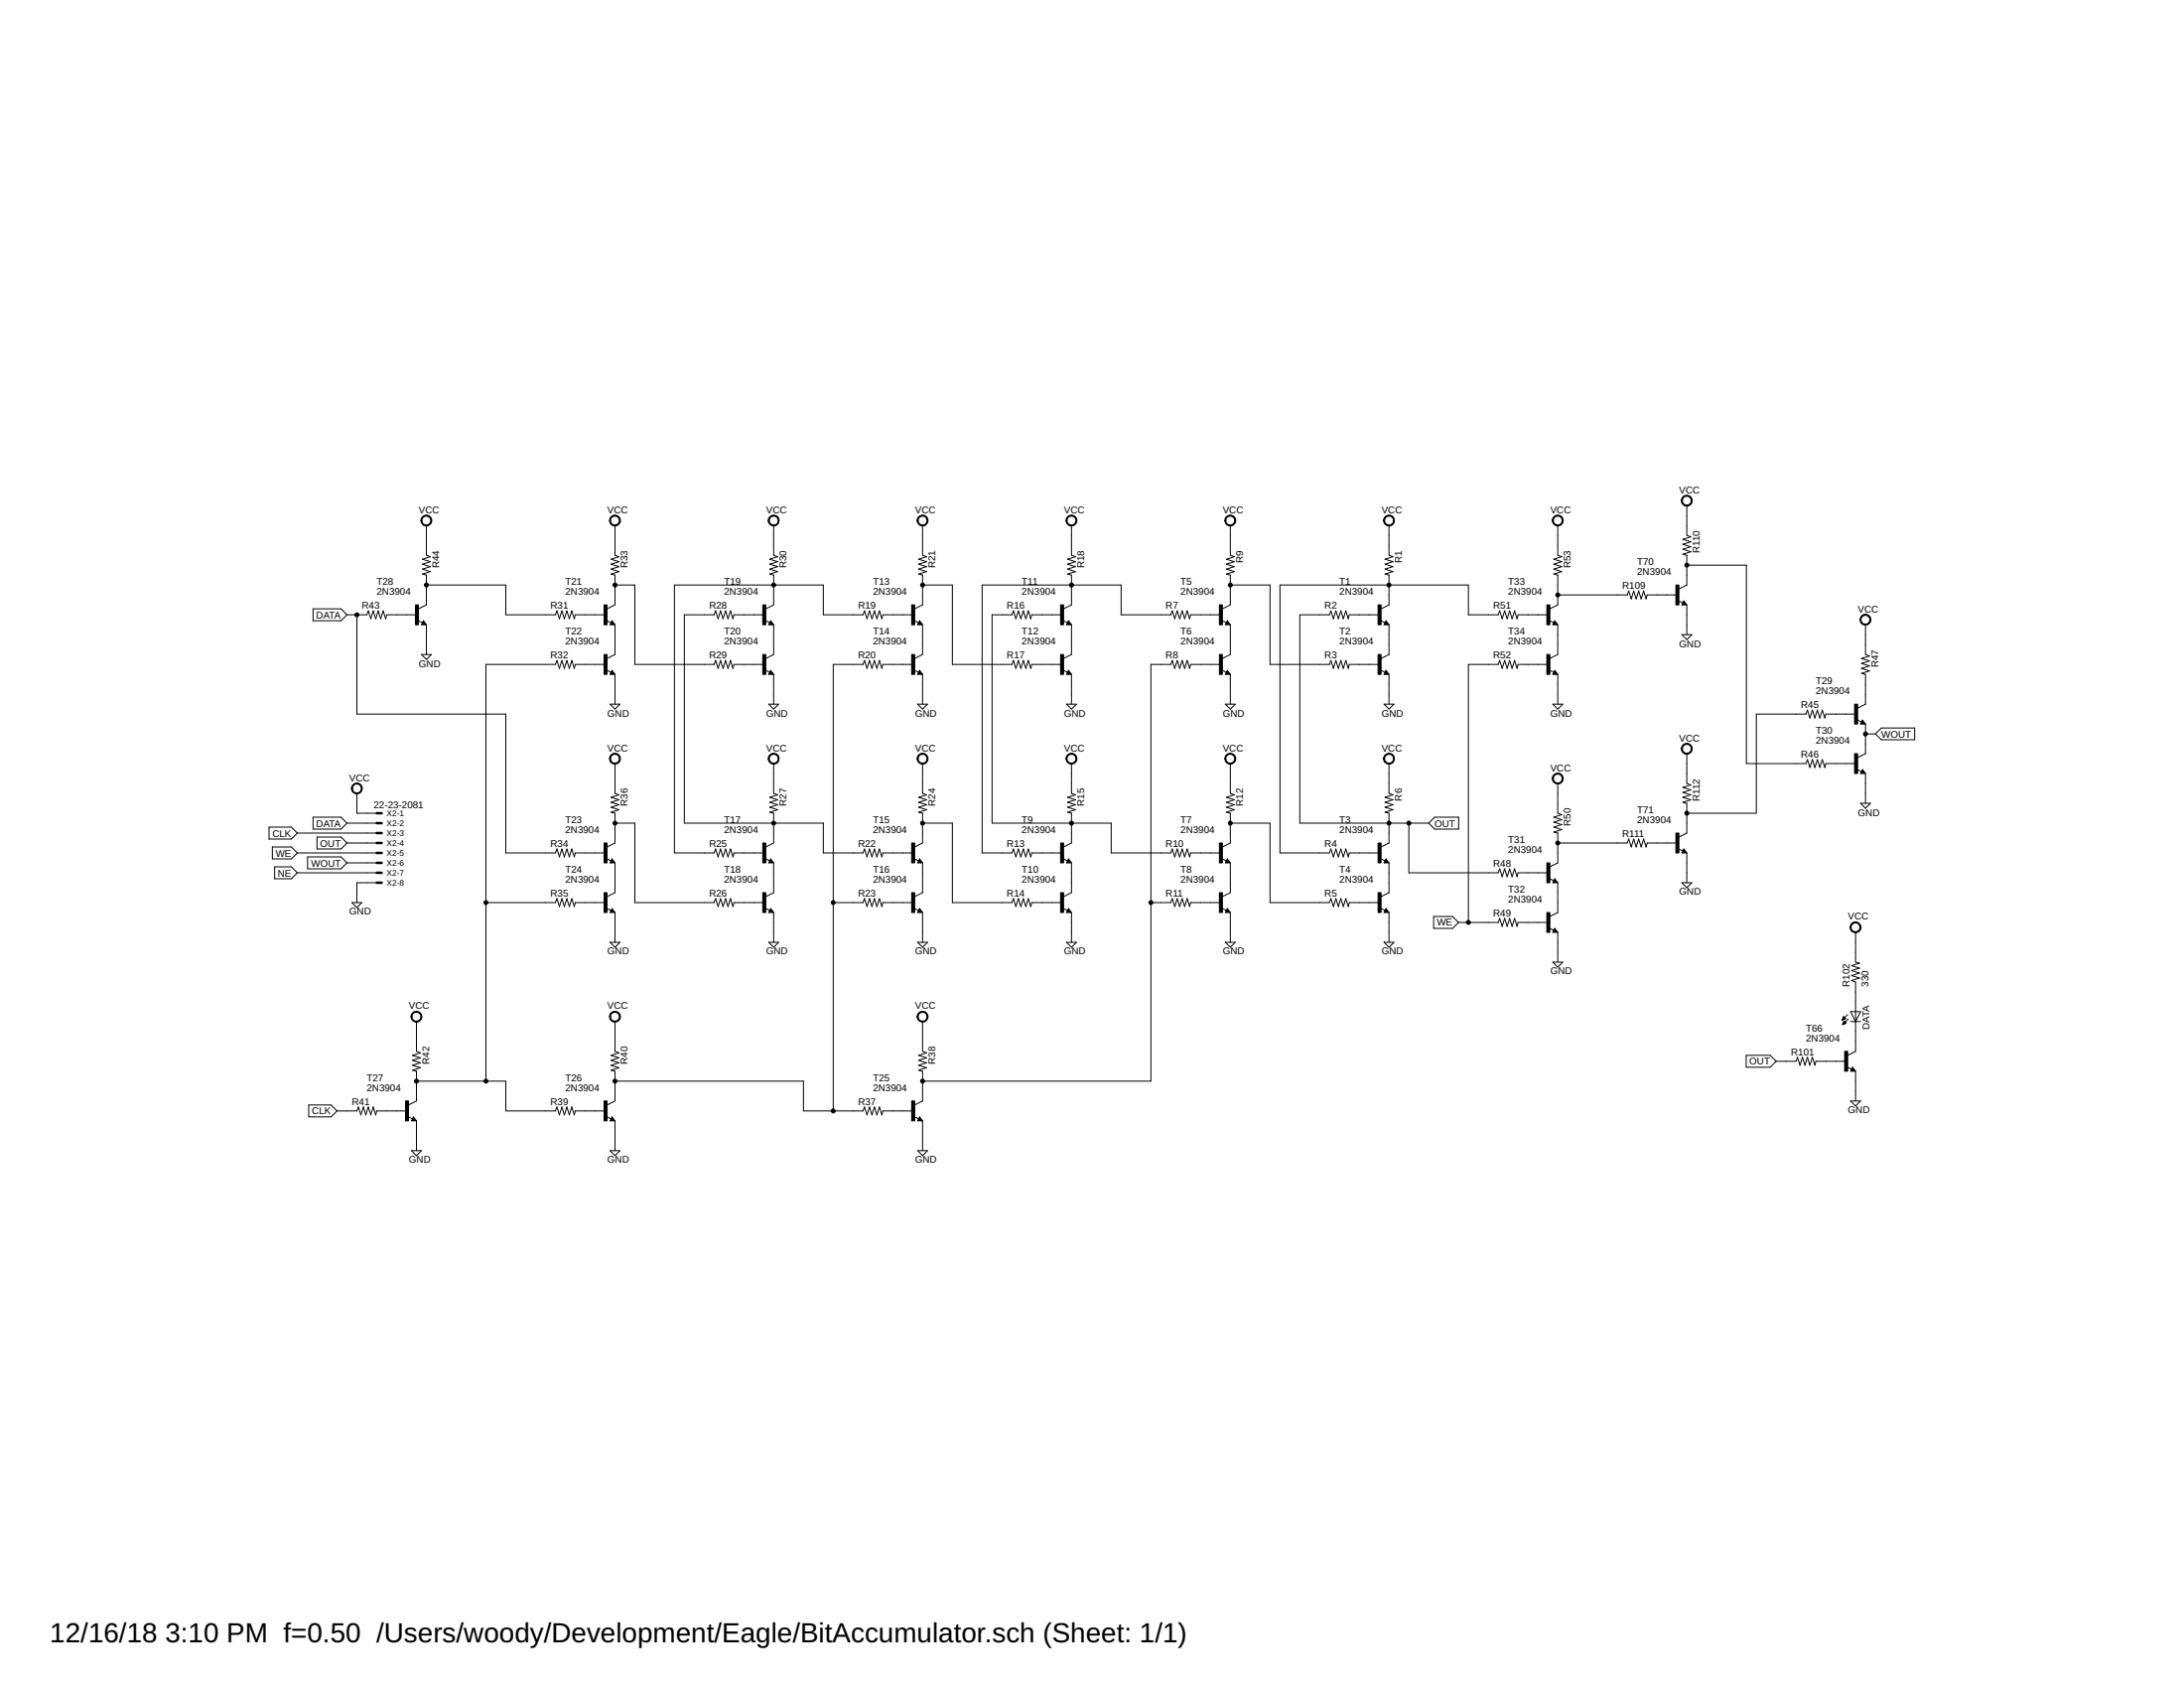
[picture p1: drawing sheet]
<svg xmlns="http://www.w3.org/2000/svg" width="279mm" height="216mm" viewBox="0 0 279 216" stroke-linecap="round" stroke-linejoin="round" font-family="sans-serif">
<g fill="none" stroke="#000" stroke-width=".13">
<path d="M40 77.9h3.6l.8 .7-.8 .8h-3.6zM44.4 78.6h2.5l.2-.5 .3 1 .4-1 .3 1 .3-1 .3 1 .3-1 .3 1 .2-.5h3.8M45.7 78.6v12.7h19v17.8h6.4l.1-.5 .4 1 .3-1 .3 1 .3-1 .3 1 .4-1 .3 1 .1-.5h3.8M53.4 79.4l.6 .3M54.2 79.4l.3 .5h-.6zM54.2 79.7v.1h-.2l.2-.3 .2 .3h-.4M54.5 74.8h10.2v3.8h6.4l.1-.5 .4 1 .3-1 .3 1 .3-1 .3 1 .4-1 .3 1 .1-.5h3.8M54.5 67.2v3.8l.6 .2-1.1 .3 1.1 .3-1.1 .4 1.1 .3-1.1 .3 1.1 .3-1.1 .3 .5 .2v3.8l-1 .5M54.5 79.9v3.8M77.6 79.4l.6 .3M78.3 79.4l.4 .5h-.7zM78.3 79.7l.1 .1h-.2l.1-.3 .2 .3h-.3"/>
<path d="M78.7 74.8h2.5v10.2h10.2l.1-.5 .4 1 .3-1 .3 1 .3-1 .3 1 .4-1 .3 1 .1-.5h3.8M78.7 67.2v3.8l.5 .2-1 .3 1 .3-1 .4 1 .3-1 .3 1 .3-1 .3 .5 .2v3.8l-1 .5M78.7 79.9v3.8l-1 .5M97.7 78.6h-3.8l-.1 .5-.3-1-.4 1-.3-1-.3 1-.3-1-.3 1-.4-1-.1 .5h-3.9v26.7h17.8v3.8h5.1l.2-.5 .3 1 .3-1 .3 1 .4-1 .3 1 .3-1 .3 1 .1-.5h3.9M97.9 79.4l.6 .3M98.6 79.4l.4 .5h-.7zM98.6 79.7l.1 .1h-.2l.1-.3 .2 .3h-.3M99 67.2v3.8l.5 .2-1 .3 1 .3-1 .4 1 .3-1 .3 1 .3-1 .3 .5 .2v3.8l-1 .5M99 79.9v3.8l-1 .5M116.8 78.6h-3.9l-.1 .5-.3-1-.3 1-.3-1-.4 1-.3-1-.3 1-.3-1-.2 .5h-5.1v-3.8h-19v34.3h5.1l.1-.5 .4 1 .3-1 .3 1 .3-1 .3 1 .4-1 .3 1 .1-.5h3.8M116.9 79.4l.6 .3M117.6 79.4l.4 .5h-.6z"/>
<path d="M117.6 79.7l.1 .1h-.2l.1-.3 .3 .3h-.4M118 74.8h3.8v10.2h7.7l.1-.5 .4 1 .3-1 .3 1 .3-1 .3 1 .4-1 .3 1 .1-.5h3.8M118 67.2v3.8l.5 .2-1 .3 1 .3-1 .4 1 .3-1 .3 1 .3-1 .3 .5 .2v3.8l-1 .5M118 79.9v3.8l-1 .5M135.8 78.6h-3.8l-.1 .5-.3-1-.4 1-.3-1-.3 1-.3-1-.3 1-.4-1-.1 .5h-2.6v26.7h15.3v3.8h7.6l.2-.5 .3 1 .3-1 .3 1 .3-1 .4 1 .3-1 .3 1 .1-.5h3.8M136 79.4l.6 .3M136.7 79.4l.4 .5h-.7zM136.7 79.7l.1 .1h-.2l.1-.3 .2 .3h-.3M137.1 67.2v3.8l.5 .2-1 .3 1 .3-1 .4 1 .3-1 .3 1 .3-1 .3 .5 .2v3.8l-1 .5M137.1 79.9v3.8l-1 .5M156.1 78.6h-3.8l-.1 .5-.3-1-.3 1-.4-1-.3 1-.3-1-.3 1-.3-1-.2 .5h-6.4v-3.8h-17.8v34.3h3.9l.1-.5 .4 1 .3-1 .3 1 .3-1 .3 1 .4-1 .3 1 .1-.5h3.8M156.3 79.4l.6 .3"/>
<path d="M157 79.4l.4 .5h-.6zM157 79.7l.1 .1h-.2l.1-.3 .3 .3h-.4M157.4 74.8h5.1v10.2h7.6l.2-.5 .3 1 .3-1 .3 1 .3-1 .4 1 .3-1 .3 1 .1-.5h3.8M157.4 67.2v3.8l.5 .2-1 .3 1 .3-1 .4 1 .3-1 .3 1 .3-1 .3 .5 .2v3.8l-1 .5M157.4 79.9v3.8l-1 .5M176.4 78.6h-3.8l-.1 .5-.3-1-.3 1-.4-1-.3 1-.3-1-.3 1-.3-1-.2 .5h-3.8v26.7h16.5M176.6 79.4l.6 .3M177.3 79.4l.4 .5h-.6zM177.3 79.7l.1 .1h-.2l.1-.3 .3 .3h-.4M177.7 67.2v3.8l.5 .2-1 .3 1 .3-1 .4 1 .3-1 .3 1 .3-1 .3 .5 .2v3.8l-1 .5M177.7 79.9v3.8l-1 .5M198 78.6h-3.8l-.1 .5-.3-1-.4 1-.3-1-.3 1-.3-1-.3 1-.3-1-.2 .5h-3.8v-3.8h-24.2v34.3h6.4l.2-.5 .3 1 .3-1 .3 1 .3-1 .4 1 .3-1 .3 1 .1-.5h3.8"/>
<path d="M198.2 79.4l.6 .3M198.9 79.4l.4 .5h-.7zM198.9 79.7l.1 .1h-.2l.1-.3 .3 .3h-.4M199.3 67.2v3.8l.5 .2-1 .3 1 .3-1 .4 1 .3-1 .3 1 .3-1 .3 .5 .2v3.8l-1 .5M199.3 79.9v3.8l-1 .5M199.3 76.1h8.9l.2-.5 .3 1 .3-1 .3 1 .3-1 .4 1 .3-1 .3 1 .1-.5h3.8M214.7 76.8l.6 .3M215.4 76.9l.4 .5h-.6zM215.4 77.1l.1 .1h-.2l.1-.2 .3 .3h-.4M215.8 72.3h7.6v25.4h7.6l.2-.5 .3 1 .4-1 .3 1 .3-1 .3 1 .3-1 .3 1 .2-.5h3.8M215.8 64.7v3.8l.5 .2-1 .3 1 .3-1 .3 1 .3-1 .4 1 .3-1 .3 .5 .1v3.8l-1 .5M215.8 77.4v3.8"/>
<path d="M238.7 79.9v3.8l.5 .2-1.1 .3 1.1 .3-1.1 .4 1.1 .3-1.1 .3 1.1 .3-1.1 .3 .6 .2v3.8l-1.1 .5M53.9 83.7h1.3l-.7 .6zM77.4 85h-3.8l-.1 .5-.3-1-.4 1-.3-1-.3 1-.3-1-.3 1-.4-1-.1 .5h-8.9v53.3M77.6 85.7l.6 .3M78 90.1h1.3l-.6 .6zM78.3 85.7l.4 .6h-.7zM78.3 86l.1 .1h-.2l.1-.2 .2 .3h-.3M78.7 86.3v3.8M78.7 97.7v3.8l.5 .2-1 .3 1 .3-1 .3 1 .3-1 .4 1 .3-1 .3 .5 .1v3.8l-1 .5M97.9 85.7l.6 .3M98.3 90.1h1.3l-.6 .6zM98.6 85.7l.4 .6h-.7z"/>
<path d="M98.6 86l.1 .1h-.2l.1-.2 .2 .3h-.3M99 97.7v3.8l.5 .2-1 .3 1 .3-1 .3 1 .3-1 .4 1 .3-1 .3 .5 .1v3.8l-1 .5M99 86.3v3.8M116.8 85h-3.9l-.1 .5-.3-1-.3 1-.3-1-.4 1-.3-1-.3 1-.3-1-.2 .5h-3.8v57.1M116.9 85.7l.6 .3M117.4 90.1h1.3l-.7 .6zM117.6 85.7l.4 .6h-.6zM117.6 86l.1 .1h-.2l.1-.2 .3 .3h-.4M118 86.3v3.8M118 97.7v3.8l.5 .2-1 .3 1 .3-1 .3 1 .3-1 .4 1 .3-1 .3 .5 .1v3.8l-1 .5M136 85.7l.6 .3M136.4 90.1h1.3l-.6 .6z"/>
<path d="M136.7 85.7l.4 .6h-.7zM136.7 86l.1 .1h-.2l.1-.2 .2 .3h-.3M137.1 97.7v3.8l.5 .2-1 .3 1 .3-1 .3 1 .3-1 .4 1 .3-1 .3 .5 .1v3.8l-1 .5M137.1 86.3v3.8M156.1 85h-3.8l-.1 .5-.3-1-.3 1-.4-1-.3 1-.3-1-.3 1-.3-1-.2 .5h-2.6v53.3h-29.2M156.3 85.7l.6 .3M156.8 90.1h1.2l-.6 .6zM157 85.7l.4 .6h-.6zM157 86l.1 .1h-.2l.1-.2 .3 .3h-.4M157.4 86.3v3.8M157.4 97.7v3.8l.5 .2-1 .3 1 .3-1 .3 1 .3-1 .4 1 .3-1 .3 .5 .1v3.8l-1 .5M176.6 85.7l.6 .3"/>
<path d="M177.1 90.1h1.2l-.6 .6zM177.3 85.7l.4 .6h-.6zM177.3 86l.1 .1h-.2l.1-.2 .3 .3h-.4M177.7 86.3v3.8M177.7 97.7v3.8l.5 .2-1 .3 1 .3-1 .3 1 .3-1 .4 1 .3-1 .3 .5 .1v3.8l-1 .5M198 85h-3.8l-.1 .5-.3-1-.4 1-.3-1-.3 1-.3-1-.3 1-.3-1-.2 .5h-3.8v33M198.2 85.7l.6 .3M198.6 90.1h1.3l-.6 .6zM198.9 85.7l.4 .6h-.7zM198.9 86l.1 .1h-.2l.1-.2 .3 .3h-.4M199.3 86.3v3.8M215.2 81.2h1.2l-.6 .6z"/>
<path d="M215.8 96.4v3.8l.5 .2-1 .3 1 .3-1 .3 1 .4-1 .3 1 .3-1 .3 .5 .1v3.9l-1 .5M237.4 91.3h-3.8l-.2 .5-.3-1-.3 1-.3-1-.3 1-.3-1-.4 1-.3-1-.2 .5h-6.3v12.7h-8.9M237.5 92l.6 .4M237.5 98.4l.6 .3M238.3 92.1l.4 .5h-.7zM238.3 92.4v.1h-.2l.2-.3 .2 .3h-.4M238.3 98.4l.4 .5h-.7zM238.3 98.7v.1h-.2l.2-.2 .2 .3h-.4M238.7 92.6v3.8l-1.1 .5M238.7 98.9v3.8M238.7 93.9h1.2M240.7 93.1h4.2v1.5h-4.2l-.8-.7z"/>
<path d="M34.4 105.8h2.9l.7 .8-.7 .7h-2.9zM34.8 108.3h2.5l.7 .8-.7 .8h-2.5zM35.1 110.9h2.2l.7 .7-.7 .8h-2.2zM38 109.1h10.2M38 111.6h10.2M38 106.6h10.2M39.3 109.6h4.3l.8 .8-.8 .7h-4.3zM40 104.5h3.6l.8 .8-.8 .7h-3.6zM40.6 107.1h3l.8 .7-.8 .8h-3zM44.4 110.4h3.8M44.4 107.8h3.8M44.4 105.3h3.8"/>
<path d="M45 115.4h1.3l-.6 .7zM45.7 101.5v2.5h2.5M48.2 112.9h-2.5v2.5M62.2 115.4h8.9l.1-.5 .4 1.1 .3-1.1 .3 1.1 .3-1.1 .3 1.1 .4-1.1 .3 1.1 .1-.6h3.8M77.6 109.8l.6 .3M77.6 116.2l.6 .3M78.3 109.9l.4 .5h-.7zM78.3 110.1l.1 .1h-.2l.1-.2 .2 .3h-.3M78.3 116.2l.4 .5h-.7zM78.3 116.5l.1 .1h-.2l.1-.3 .2 .3h-.3M78.7 105.3h2.5v10.1h10.2l.1-.5 .4 1.1 .3-1.1 .3 1.1 .3-1.1 .3 1.1 .4-1.1 .3 1.1 .1-.6h3.8M78.7 110.4v3.8l-1 .5"/>
<path d="M78.7 116.7v3.8M97.9 109.8l.6 .3M97.9 116.2l.6 .3M98.6 109.9l.4 .5h-.7zM98.6 110.1l.1 .1h-.2l.1-.2 .2 .3h-.3M98.6 116.2l.4 .5h-.7zM98.6 116.5l.1 .1h-.2l.1-.3 .2 .3h-.3M99 110.4v3.8l-1 .5M99 116.7v3.8M106.6 115.4h3.8l.2-.5 .3 1.1 .3-1.1 .3 1.1 .4-1.1 .3 1.1 .3-1.1 .3 1.1 .1-.6h3.9M116.9 109.8l.6 .3M116.9 116.2l.6 .3"/>
<path d="M117.6 109.9l.4 .5h-.6zM117.6 110.1l.1 .1h-.2l.1-.2 .3 .3h-.4M117.6 116.2l.4 .5h-.6zM117.6 116.5l.1 .1h-.2l.1-.3 .3 .3h-.4M118 105.3h3.8v10.1h7.7l.1-.5 .4 1.1 .3-1.1 .3 1.1 .3-1.1 .3 1.1 .4-1.1 .3 1.1 .1-.6h3.8M118 110.4v3.8l-1 .5M118 116.7v3.8M136 109.8l.6 .3M136 116.2l.6 .3M136.7 109.9l.4 .5h-.7zM136.7 110.1l.1 .1h-.2l.1-.2 .2 .3h-.3M136.7 116.2l.4 .5h-.7z"/>
<path d="M136.7 116.5l.1 .1h-.2l.1-.3 .2 .3h-.3M137.1 110.4v3.8l-1 .5M137.1 116.7v3.8M147.2 115.4h2.6l.2-.5 .3 1.1 .3-1.1 .3 1.1 .3-1.1 .4 1.1 .3-1.1 .3 1.1 .1-.6h3.8M156.3 109.8l.6 .3M156.3 116.2l.6 .3M157 109.9l.4 .5h-.6zM157 110.1l.1 .1h-.2l.1-.2 .3 .3h-.4M157 116.2l.4 .5h-.6zM157 116.5l.1 .1h-.2l.1-.3 .3 .3h-.4M157.4 105.3h5.1v10.1h7.6l.2-.5 .3 1.1 .3-1.1 .3 1.1 .3-1.1 .4 1.1 .3-1.1 .3 1.1 .1-.6h3.8M157.4 110.4v3.8l-1 .5"/>
<path d="M157.4 116.7v3.8M176.6 109.8l.6 .3M176.6 116.2l.6 .3M177.3 109.9l.4 .5h-.6zM177.3 110.1l.1 .1h-.2l.1-.2 .3 .3h-.4M177.3 116.2l.4 .5h-.6zM177.3 116.5l.1 .1h-.2l.1-.3 .3 .3h-.4M177.7 110.4v3.8l-1 .5M177.7 116.7v3.8M180.2 105.3v6.3h11.5l.2-.5 .3 1 .3-1 .3 1 .3-1 .3 1 .4-1 .3 1 .1-.5h3.8M183.4 117.2h2.4l.8 .8-.8 .7h-2.4zM183.5 104.5h3.1v1.5h-3.1l-.7-.7z"/>
<path d="M186.6 118h5.1l.2-.5 .3 1 .3-1 .3 1 .3-1 .3 1 .4-1 .3 1 .1-.5h3.8M198.2 112.4l.6 .2M198.2 118.7l.6 .3M198.9 112.4l.4 .5h-.7zM198.9 112.6l.1 .2h-.2l.1-.3 .3 .3h-.4M198.9 118.7l.4 .6h-.7zM198.9 119l.1 .1h-.2l.1-.2 .3 .3h-.4M199.3 100.2v3.8l.5 .2-1 .3 1 .3-1 .4 1 .3-1 .3 1 .3-1 .3 .5 .2v3.8l-1 .5M199.3 112.9v3.8l-1 .5M199.3 119.3v3.8M199.3 107.8h8.9l.2-.5 .3 1 .3-1 .3 1 .3-1 .4 1 .3-1 .3 1 .1-.5h3.8M214.7 108.5l.6 .3"/>
<path d="M215.2 112.9h1.2l-.6 .6zM215.4 108.6l.4 .5h-.6zM215.4 108.8l.1 .2h-.2l.1-.3 .3 .3h-.4M215.8 109.1v3.8M237.4 119.3v3.8l.5 .1-1 .3 1 .3-1 .3 1 .4-1 .3 1 .3-1 .3 .5 .2v8.9l-1 .5M238 102.7h1.3l-.6 .7zM53.3 138.3h11.4v3.8h6.4l.1-.5 .4 1 .3-1 .3 1 .3-1 .3 1 .4-1 .3 1 .1-.5h3.8M53.3 130.7v3.8l.5 .2-1 .3 1 .3-1 .3 1 .3-1 .3 1 .4-1 .3 .5 .1v3.8l-1 .5M78 120.5h1.3l-.6 .7zM78.7 130.7v3.8l.5 .2-1 .3 1 .3-1 .3 1 .3-1 .3 1 .4-1 .3 .5 .1v3.8l-1 .5M78.7 138.3h24.1v3.8h7.6l.2-.5 .3 1 .3-1 .3 1 .4-1 .3 1 .3-1 .3 1 .1-.5h3.9M98.3 120.5h1.3l-.6 .7z"/>
<path d="M117.4 120.5h1.3l-.7 .7zM118 130.7v3.8l.5 .2-1 .3 1 .3-1 .3 1 .3-1 .3 1 .4-1 .3 .5 .1v3.8l-1 .5M136.4 120.5h1.3l-.6 .7zM156.8 120.5h1.2l-.6 .7zM177.1 120.5h1.2l-.6 .7zM198.6 123.1h1.3l-.6 .6zM223.4 135h3.1l.7 .7-.7 .8h-3.1zM227.2 135.7h2.6l.2-.5 .3 1 .3-1 .3 1 .3-1 .3 1 .4-1 .3 1 .1-.5h3.8M235.7 130.5h.1M235.7 130.4h.1M235.7 130.4h.2M235.7 130.3h.3"/>
<path d="M235.7 131h.1M235.8 130.3h.3M235.8 131h.1M235.8 130.2h.3M235.8 130.2h.2M235.8 131h.2M235.8 130.9h.3M235.8 130.9h.4M235.8 130.1h.1M235.8 130.8h.3M235.9 130.7h.2M235.9 130.7h.1"/>
<path d="M235.9 130.6h.1M235.9 130.6l.3 .3-.5 .1zM236.1 130.3l-.2-.3-.2 .5M236.1 130.3l-.4 .2M236.3 136.5l.6 .3M236.4 129.8l-.7 .7M236.4 130.3l-.7 .7M236.7 129.4h1.3l-.6 1.3zM236.7 130.7h1.3M237 136.5l.4 .5h-.7zM237 136.8l.1 .1h-.2l.1-.3 .3 .3h-.4M237.4 137v3.8"/>
<path d="M39.5 141.3h2.9l.7 .8-.7 .8h-2.9zM43.1 142.1h2.6l.1-.5 .4 1 .3-1 .3 1 .3-1 .3 1 .4-1 .3 1 .1-.5h3.8M52.2 142.8l.6 .3M52.6 147.2h1.3l-.6 .6zM52.9 142.9l.4 .5h-.7zM52.9 143.1l.1 .1h-.2l.1-.2 .2 .3h-.3M53.3 143.4v3.8M77.6 142.8l.6 .3M78 147.2h1.3l-.6 .6zM78.3 142.9l.4 .5h-.7zM78.3 143.1l.1 .1h-.2l.1-.2 .2 .3h-.3M78.7 143.4v3.8"/>
<path d="M116.9 142.8l.6 .3M117.4 147.2h1.3l-.7 .6zM117.6 142.9l.4 .5h-.6zM117.6 143.1l.1 .1h-.2l.1-.2 .3 .3h-.4M118 143.4v3.8M236.7 140.8h1.3l-.6 .7z"/>
</g>
<g fill="#000" stroke="#000" stroke-width=".13">
<path d="M53.1 77.4h.4v2.5h-.4zM77.3 77.4h.4v2.5h-.4zM97.6 77.4h.4v2.5h-.4zM116.6 77.4h.4v2.5h-.4zM135.7 77.4h.4v2.5h-.4zM156 77.4h.4v2.5h-.4zM176.3 77.4h.4v2.5h-.4zM197.9 77.4h.4v2.5h-.4zM214.4 74.8h.4v2.6h-.4zM77.3 83.7h.4v2.6h-.4zM97.6 83.7h.4v2.6h-.4zM116.6 83.7h.4v2.6h-.4z"/>
<path d="M135.7 83.7h.4v2.6h-.4zM156 83.7h.4v2.6h-.4zM176.3 83.7h.4v2.6h-.4zM197.9 83.7h.4v2.6h-.4zM237.3 90.1h.3v2.5h-.3zM237.3 96.4h.3v2.5h-.3zM77.3 107.8h.4v2.6h-.4zM77.3 114.2h.4v2.5h-.4zM97.6 107.8h.4v2.6h-.4zM97.6 114.2h.4v2.5h-.4zM116.6 107.8h.4v2.6h-.4zM116.6 114.2h.4v2.5h-.4z"/>
<path d="M135.7 107.8h.4v2.6h-.4zM135.7 114.2h.4v2.5h-.4zM156 107.8h.4v2.6h-.4zM156 114.2h.4v2.5h-.4zM176.3 107.8h.4v2.6h-.4zM176.3 114.2h.4v2.5h-.4zM197.9 110.4h.4v2.5h-.4zM197.9 116.7h.4v2.6h-.4zM214.4 106.6h.4v2.5h-.4zM236 134.5h.4v2.5h-.4zM51.9 140.8h.4v2.6h-.4zM77.3 140.8h.4v2.6h-.4z"/>
<path d="M116.6 140.8h.4v2.6h-.4z"/>
</g>
<g fill="#000" stroke="#000" stroke-width=".13">
<path d="M54 66.1a.7 .7 0 0 1 1.1 .1 .7 .7 0 0 1-.4 1.1 .7 .7 0 0 1-.9-.7h.2a.58 .58 0 0 1 .8-.5 .58 .58 0 0 1 .1 1 .58 .58 0 0 1-.9-.3v-.2h-.2z" fill-rule="evenodd"/>
<path d="M78.1 66.1a.7 .7 0 0 1 1.2 .1 .7 .7 0 0 1-.4 1 .7 .7 0 0 1-.9-.6h.1a.58 .58 0 0 1 .8-.5 .58 .58 0 0 1 .1 1 .58 .58 0 0 1-.9-.3v-.2h-.1z" fill-rule="evenodd"/>
<path d="M98.4 66.1a.7 .7 0 0 1 1.2 .1 .7 .7 0 0 1-.4 1.1 .7 .7 0 0 1-.9-.7h.1a.58 .58 0 0 1 .8-.6 .58 .58 0 0 1 .2 1 .58 .58 0 0 1-1-.2v-.2h-.1z" fill-rule="evenodd"/>
<path d="M117.5 66.1a.7 .7 0 0 1 1.1 .1 .7 .7 0 0 1-.4 1.1 .7 .7 0 0 1-.9-.7h.2a.57 .57 0 0 1 .7-.6 .57 .57 0 0 1 .2 1 .57 .57 0 0 1-.9-.2v-.2h-.2z" fill-rule="evenodd"/>
<path d="M136.5 66.1a.7 .7 0 0 1 1.2 .1 .7 .7 0 0 1-.4 1.1 .7 .7 0 0 1-.9-.7h.1a.58 .58 0 0 1 .8-.5 .58 .58 0 0 1 .1 1 .58 .58 0 0 1-.9-.3v-.2h-.1z" fill-rule="evenodd"/>
<path d="M156.8 66.1a.7 .7 0 0 1 1.2 .1 .7 .7 0 0 1-.4 1 .7 .7 0 0 1-.9-.6h.1a.58 .58 0 0 1 .9-.5 .58 .58 0 0 1 .1 1 .58 .58 0 0 1-1-.3v-.2h-.1z" fill-rule="evenodd"/>
<path d="M177.2 66.1a.7 .7 0 0 1 1.1 .1 .7 .7 0 0 1-.4 1.1 .7 .7 0 0 1-.9-.7h.1a.58 .58 0 0 1 .8-.6 .58 .58 0 0 1 .2 1 .58 .58 0 0 1-.9-.2l-.1-.2h-.1z" fill-rule="evenodd"/>
<path d="M198.8 66.1a.7 .7 0 0 1 1.1 .1 .7 .7 0 0 1-.4 1.1 .7 .7 0 0 1-.9-.7h.1a.57 .57 0 0 1 .8-.6 .57 .57 0 0 1 .2 1 .57 .57 0 0 1-.9-.2l-.1-.2h-.1z" fill-rule="evenodd"/>
<path d="M215.3 63.6a.7 .7 0 0 1 1.1 .1 .7 .7 0 0 1-.4 1 .7 .7 0 0 1-.9-.7h.1a.57 .57 0 0 1 .8-.5 .57 .57 0 0 1 .2 .9 .57 .57 0 0 1-.9-.2l-.1-.2h-.1z" fill-rule="evenodd"/>
<path d="M238.1 78.8a.7 .7 0 0 1 1.1 .1 .7 .7 0 0 1-.3 1 .7 .7 0 0 1-.9-.6h.1a.57 .57 0 0 1 .8-.5 .57 .57 0 0 1 .1 .9 .57 .57 0 0 1-.9-.2v-.2h-.1z" fill-rule="evenodd"/>
<path d="M78.1 96.6a.7 .7 0 0 1 1.2 0 .7 .7 0 0 1-.4 1.1 .7 .7 0 0 1-.9-.7h.1a.58 .58 0 0 1 .8-.4 .58 .58 0 0 1 .1 .9 .58 .58 0 0 1-.9-.3v-.2h-.1z" fill-rule="evenodd"/>
<path d="M98.4 96.6a.7 .7 0 0 1 1.2 .1 .7 .7 0 0 1-.4 1 .7 .7 0 0 1-.9-.7h.1a.58 .58 0 0 1 .8-.5 .58 .58 0 0 1 .2 .9 .58 .58 0 0 1-1-.2v-.2h-.1z" fill-rule="evenodd"/>
<path d="M117.5 96.6a.7 .7 0 0 1 1.1 .1 .7 .7 0 0 1-.4 1 .7 .7 0 0 1-.9-.7h.2a.57 .57 0 0 1 .7-.5 .57 .57 0 0 1 .2 .9 .57 .57 0 0 1-.9-.2v-.2h-.2z" fill-rule="evenodd"/>
<path d="M136.5 96.6a.7 .7 0 0 1 1.2 .1 .7 .7 0 0 1-.4 1 .7 .7 0 0 1-.9-.7h.1a.58 .58 0 0 1 .8-.4 .58 .58 0 0 1 .1 .9 .58 .58 0 0 1-.9-.3v-.2h-.1z" fill-rule="evenodd"/>
<path d="M156.8 96.6a.7 .7 0 0 1 1.2 0 .7 .7 0 0 1-.4 1.1 .7 .7 0 0 1-.9-.7h.1a.58 .58 0 0 1 .9-.4 .58 .58 0 0 1 .1 .9 .58 .58 0 0 1-1-.3v-.2h-.1z" fill-rule="evenodd"/>
<path d="M177.2 96.6a.7 .7 0 0 1 1.1 .1 .7 .7 0 0 1-.4 1 .7 .7 0 0 1-.9-.7h.1a.58 .58 0 0 1 .8-.5 .58 .58 0 0 1 .2 .9 .58 .58 0 0 1-.9-.2l-.1-.2h-.1z" fill-rule="evenodd"/>
<path d="M198.8 99.1a.7 .7 0 0 1 1.1 .1 .7 .7 0 0 1-.4 1.1 .7 .7 0 0 1-.9-.7h.1a.57 .57 0 0 1 .8-.6 .57 .57 0 0 1 .2 1 .57 .57 0 0 1-.9-.2l-.1-.2h-.1z" fill-rule="evenodd"/>
<path d="M215.3 95.3a.7 .7 0 0 1 1.1 .1 .7 .7 0 0 1-.4 1 .7 .7 0 0 1-.9-.6h.1a.57 .57 0 0 1 .8-.6 .57 .57 0 0 1 .2 1 .57 .57 0 0 1-.9-.2l-.1-.2h-.1z" fill-rule="evenodd"/>
<path d="M45.1 100.4a.7 .7 0 0 1 1.1 .1 .7 .7 0 0 1-.4 1 .7 .7 0 0 1-.8-.7h.1a.57 .57 0 0 1 .8-.5 .57 .57 0 0 1 .2 .9 .57 .57 0 0 1-1-.2v-.2h-.1z" fill-rule="evenodd"/>
<path d="M236.8 118.2a.7 .7 0 0 1 1.2 0 .7 .7 0 0 1-.4 1.1 .7 .7 0 0 1-.9-.7h.1a.57 .57 0 0 1 .8-.5 .57 .57 0 0 1 .2 1 .57 .57 0 0 1-1-.3v-.2h-.1z" fill-rule="evenodd"/>
<path d="M52.7 129.6a.7 .7 0 0 1 1.2 .1 .7 .7 0 0 1-.4 1 .7 .7 0 0 1-.9-.7h.1a.58 .58 0 0 1 .8-.4 .58 .58 0 0 1 .1 .9 .58 .58 0 0 1-.9-.3v-.2h-.1z" fill-rule="evenodd"/>
<path d="M78.1 129.6a.7 .7 0 0 1 1.2 0 .7 .7 0 0 1-.4 1.1 .7 .7 0 0 1-.9-.7h.1a.58 .58 0 0 1 .8-.4 .58 .58 0 0 1 .1 .9 .58 .58 0 0 1-.9-.3v-.2h-.1z" fill-rule="evenodd"/>
<path d="M117.5 129.6a.7 .7 0 0 1 1.1 .1 .7 .7 0 0 1-.4 1 .7 .7 0 0 1-.9-.7h.2a.57 .57 0 0 1 .7-.5 .57 .57 0 0 1 .2 .9 .57 .57 0 0 1-.9-.2v-.2h-.2z" fill-rule="evenodd"/>
<circle cx="45.7" cy="78.6" r=".25"/>
<circle cx="54.5" cy="74.8" r=".25"/>
<circle cx="78.7" cy="74.8" r=".25"/>
<circle cx="99" cy="74.8" r=".25"/>
<circle cx="118" cy="74.8" r=".25"/>
<circle cx="137.1" cy="74.8" r=".25"/>
<circle cx="157.4" cy="74.8" r=".25"/>
<circle cx="177.7" cy="74.8" r=".25"/>
<circle cx="199.3" cy="76.1" r=".25"/>
<circle cx="215.8" cy="72.3" r=".25"/>
<circle cx="238.7" cy="93.9" r=".25"/>
<circle cx="62.2" cy="115.4" r=".25"/>
<circle cx="78.7" cy="105.3" r=".25"/>
<circle cx="99" cy="105.3" r=".25"/>
<circle cx="106.6" cy="115.4" r=".25"/>
<circle cx="118" cy="105.3" r=".25"/>
<circle cx="137.1" cy="105.3" r=".25"/>
<circle cx="147.2" cy="115.4" r=".25"/>
<circle cx="157.4" cy="105.3" r=".25"/>
<circle cx="177.7" cy="105.3" r=".25"/>
<circle cx="180.2" cy="105.3" r=".25"/>
<circle cx="187.9" cy="118" r=".25"/>
<circle cx="199.3" cy="107.8" r=".25"/>
<circle cx="215.8" cy="104" r=".25"/>
<circle cx="53.3" cy="138.3" r=".25"/>
<circle cx="62.2" cy="138.3" r=".25"/>
<circle cx="78.7" cy="138.3" r=".25"/>
<circle cx="118" cy="138.3" r=".25"/>
<circle cx="106.6" cy="142.1" r=".25"/>
</g>
<path d="M48.2 104h.6M48.2 105.3h.6M48.2 106.6h.6M48.2 107.8h.6M48.2 109.1h.6M48.2 110.4h.6M48.2 111.6h.6M48.2 112.9h.6" fill="none" stroke="#000" stroke-width=".32"/>
<g font-size="3.5">
<text x="6.4" y="210">12/16/18</text>
<text x="21.1" y="210">3:10 PM f=0.50 /Users/woody/Development/Eagle/BitAccumulator.sch (Sheet: 1/1)</text>
</g>
<g font-size="1.2">
<text x="53.6" y="65.6">VCC</text>
<text x="77.7" y="65.6">VCC</text>
<text x="98" y="65.6">VCC</text>
<text x="117.1" y="65.6">VCC</text>
<text x="136.1" y="65.6">VCC</text>
<text x="156.4" y="65.6">VCC</text>
<text x="176.7" y="65.6">VCC</text>
<text x="198.3" y="65.6">VCC</text>
<text x="214.8" y="63.1">VCC</text>
<text x="159" y="72" transform="rotate(-90 159 72)">R9</text>
<text x="179.3" y="72" transform="rotate(-90 179.3 72)">R1</text>
<text x="217.4" y="70.7" transform="rotate(-90 217.4 70.7)">R110</text>
<text x="46.3" y="77.9">R43</text>
<text x="48.2" y="76.1">2N3904</text>
<text x="48.2" y="74.8">T28</text>
<text x="56.2" y="72.7" transform="rotate(-90 56.2 72.7)">R44</text>
<text x="70.4" y="77.9">R31</text>
<text x="72.3" y="76.1">2N3904</text>
<text x="72.3" y="74.8">T21</text>
<text x="80.3" y="72.7" transform="rotate(-90 80.3 72.7)">R33</text>
<text x="90.7" y="77.9">R28</text>
<text x="92.6" y="76.1">2N3904</text>
<text x="92.6" y="74.8">T19</text>
<text x="100.6" y="72.7" transform="rotate(-90 100.6 72.7)">R30</text>
<text x="109.8" y="77.9">R19</text>
<text x="111.7" y="76.1">2N3904</text>
<text x="111.7" y="74.8">T13</text>
<text x="119.7" y="72.7" transform="rotate(-90 119.7 72.7)">R21</text>
<text x="128.8" y="77.9">R16</text>
<text x="130.7" y="76.1">2N3904</text>
<text x="130.7" y="74.8">T11</text>
<text x="138.7" y="72.7" transform="rotate(-90 138.7 72.7)">R18</text>
<text x="149.1" y="77.9">R7</text>
<text x="151" y="76.1">2N3904</text>
<text x="151" y="74.8">T5</text>
<text x="169.4" y="77.9">R2</text>
<text x="171.4" y="76.1">2N3904</text>
<text x="171.4" y="74.8">T1</text>
<text x="191" y="77.9">R51</text>
<text x="192.9" y="76.1">2N3904</text>
<text x="192.9" y="74.8">T33</text>
<text x="200.9" y="72.7" transform="rotate(-90 200.9 72.7)">R53</text>
<text x="207.5" y="75.3">R109</text>
<text x="209.4" y="73.6">2N3904</text>
<text x="209.4" y="72.3">T70</text>
<text x="40.5" y="79.1">DATA</text>
<text x="72.3" y="82.4">2N3904</text>
<text x="72.3" y="81.2">T22</text>
<text x="92.6" y="82.4">2N3904</text>
<text x="92.6" y="81.2">T20</text>
<text x="111.7" y="82.4">2N3904</text>
<text x="111.7" y="81.2">T14</text>
<text x="130.7" y="82.4">2N3904</text>
<text x="130.7" y="81.2">T12</text>
<text x="151" y="82.4">2N3904</text>
<text x="151" y="81.2">T6</text>
<text x="171.4" y="82.4">2N3904</text>
<text x="171.4" y="81.2">T2</text>
<text x="192.9" y="82.4">2N3904</text>
<text x="192.9" y="81.2">T34</text>
<text x="214.8" y="82.8">GND</text>
<text x="237.7" y="78.3">VCC</text>
<text x="53.6" y="85.3">GND</text>
<text x="70.4" y="84.2">R32</text>
<text x="90.7" y="84.2">R29</text>
<text x="109.8" y="84.2">R20</text>
<text x="128.8" y="84.2">R17</text>
<text x="149.1" y="84.2">R8</text>
<text x="169.4" y="84.2">R3</text>
<text x="191" y="84.2">R52</text>
<text x="232.3" y="88.8">2N3904</text>
<text x="232.3" y="87.5">T29</text>
<text x="240.3" y="85.4" transform="rotate(-90 240.3 85.4)">R47</text>
<text x="77.7" y="91.6">GND</text>
<text x="98" y="91.6">GND</text>
<text x="117.1" y="91.6">GND</text>
<text x="136.1" y="91.6">GND</text>
<text x="156.4" y="91.6">GND</text>
<text x="176.7" y="91.6">GND</text>
<text x="198.3" y="91.6">GND</text>
<text x="214.8" y="94.8">VCC</text>
<text x="230.4" y="90.6">R45</text>
<text x="232.3" y="95.1">2N3904</text>
<text x="232.3" y="93.9">T30</text>
<text x="240.7" y="94.3">WOUT</text>
<text x="44.7" y="99.9">VCC</text>
<text x="77.7" y="96.1">VCC</text>
<text x="98" y="96.1">VCC</text>
<text x="117.1" y="96.1">VCC</text>
<text x="136.1" y="96.1">VCC</text>
<text x="156.4" y="96.1">VCC</text>
<text x="176.7" y="96.1">VCC</text>
<text x="198.3" y="98.6">VCC</text>
<text x="230.4" y="96.9">R46</text>
<text x="34.8" y="107">CLK</text>
<text x="40.5" y="105.7">DATA</text>
<text x="47.8" y="103.3">22-23-2081</text>
<text x="72.3" y="106.6">2N3904</text>
<text x="72.3" y="105.3">T23</text>
<text x="80.3" y="103.1" transform="rotate(-90 80.3 103.1)">R36</text>
<text x="92.6" y="106.6">2N3904</text>
<text x="92.6" y="105.3">T17</text>
<text x="100.6" y="103.1" transform="rotate(-90 100.6 103.1)">R27</text>
<text x="111.7" y="106.6">2N3904</text>
<text x="111.7" y="105.3">T15</text>
<text x="119.7" y="103.1" transform="rotate(-90 119.7 103.1)">R24</text>
<text x="130.7" y="106.6">2N3904</text>
<text x="130.7" y="105.3">T9</text>
<text x="138.7" y="103.1" transform="rotate(-90 138.7 103.1)">R15</text>
<text x="151" y="106.6">2N3904</text>
<text x="151" y="105.3">T7</text>
<text x="159" y="103.1" transform="rotate(-90 159 103.1)">R12</text>
<text x="171.4" y="106.6">2N3904</text>
<text x="171.4" y="105.3">T3</text>
<text x="179.3" y="102.4" transform="rotate(-90 179.3 102.4)">R6</text>
<text x="183.5" y="105.7">OUT</text>
<text x="192.9" y="107.8">T31</text>
<text x="200.9" y="105.7" transform="rotate(-90 200.9 105.7)">R50</text>
<text x="207.5" y="107.1">R111</text>
<text x="209.4" y="105.3">2N3904</text>
<text x="209.4" y="104">T71</text>
<text x="217.4" y="102.5" transform="rotate(-90 217.4 102.5)">R112</text>
<text x="237.7" y="104.3">GND</text>
<text x="35.3" y="109.5">WE</text>
<text x="35.5" y="112.1">NE</text>
<text x="39.8" y="110.8">WOUT</text>
<text x="41" y="108.3">OUT</text>
<text x="70.4" y="108.3">R34</text>
<text x="72.3" y="112.9">2N3904</text>
<text x="72.3" y="111.6">T24</text>
<text x="90.7" y="108.3">R25</text>
<text x="92.6" y="112.9">2N3904</text>
<text x="92.6" y="111.6">T18</text>
<text x="109.8" y="108.3">R22</text>
<text x="111.7" y="112.9">2N3904</text>
<text x="111.7" y="111.6">T16</text>
<text x="128.8" y="108.3">R13</text>
<text x="130.7" y="112.9">2N3904</text>
<text x="130.7" y="111.6">T10</text>
<text x="149.1" y="108.3">R10</text>
<text x="151" y="112.9">2N3904</text>
<text x="151" y="111.6">T8</text>
<text x="169.4" y="108.3">R4</text>
<text x="171.4" y="112.9">2N3904</text>
<text x="171.4" y="111.6">T4</text>
<text x="191" y="110.9">R48</text>
<text x="192.9" y="109.1">2N3904</text>
<text x="44.7" y="117">GND</text>
<text x="70.4" y="114.7">R35</text>
<text x="90.7" y="114.7">R26</text>
<text x="109.8" y="114.7">R23</text>
<text x="128.8" y="114.7">R14</text>
<text x="149.1" y="114.7">R11</text>
<text x="169.4" y="114.7">R5</text>
<text x="183.8" y="118.4">WE</text>
<text x="191" y="117.2">R49</text>
<text x="192.9" y="115.4">2N3904</text>
<text x="192.9" y="114.2">T32</text>
<text x="214.8" y="114.5">GND</text>
<text x="236.4" y="117.7">VCC</text>
<text x="77.7" y="122.1">GND</text>
<text x="98" y="122.1">GND</text>
<text x="117.1" y="122.1">GND</text>
<text x="136.1" y="122.1">GND</text>
<text x="156.4" y="122.1">GND</text>
<text x="176.7" y="122.1">GND</text>
<text x="198.3" y="124.6">GND</text>
<text x="52.3" y="129.1">VCC</text>
<text x="77.7" y="129.1">VCC</text>
<text x="117.1" y="129.1">VCC</text>
<text x="231" y="131.9">T66</text>
<text x="236.6" y="126.2" transform="rotate(-90 236.6 126.2)">R102</text>
<text x="239" y="126.2" transform="rotate(-90 239 126.2)">330</text>
<text x="239.2" y="131.7" transform="rotate(-90 239.2 131.7)">DATA</text>
<text x="54.9" y="136.1" transform="rotate(-90 54.9 136.1)">R42</text>
<text x="80.3" y="136.1" transform="rotate(-90 80.3 136.1)">R40</text>
<text x="119.7" y="136.1" transform="rotate(-90 119.7 136.1)">R38</text>
<text x="223.8" y="136.2">OUT</text>
<text x="229.1" y="135">R101</text>
<text x="231" y="133.2">2N3904</text>
<text x="39.9" y="142.5">CLK</text>
<text x="45" y="141.3">R41</text>
<text x="46.9" y="139.6">2N3904</text>
<text x="46.9" y="138.3">T27</text>
<text x="70.4" y="141.3">R39</text>
<text x="72.3" y="139.6">2N3904</text>
<text x="72.3" y="138.3">T26</text>
<text x="109.8" y="141.3">R37</text>
<text x="111.7" y="139.6">2N3904</text>
<text x="111.7" y="138.3">T25</text>
<text x="236.4" y="142.4">GND</text>
<text x="52.3" y="148.8">GND</text>
<text x="77.7" y="148.8">GND</text>
<text x="117.1" y="148.8">GND</text>
</g>
<g font-size="1.1">
<text x="49.5" y="104.4">X2-1</text>
<text x="49.5" y="105.7">X2-2</text>
<text x="49.5" y="106.9">X2-3</text>
<text x="49.5" y="108.2">X2-4</text>
<text x="49.5" y="109.5">X2-5</text>
<text x="49.5" y="110.7">X2-6</text>
<text x="49.5" y="112">X2-7</text>
<text x="49.5" y="113.3">X2-8</text>
</g>
</svg>
